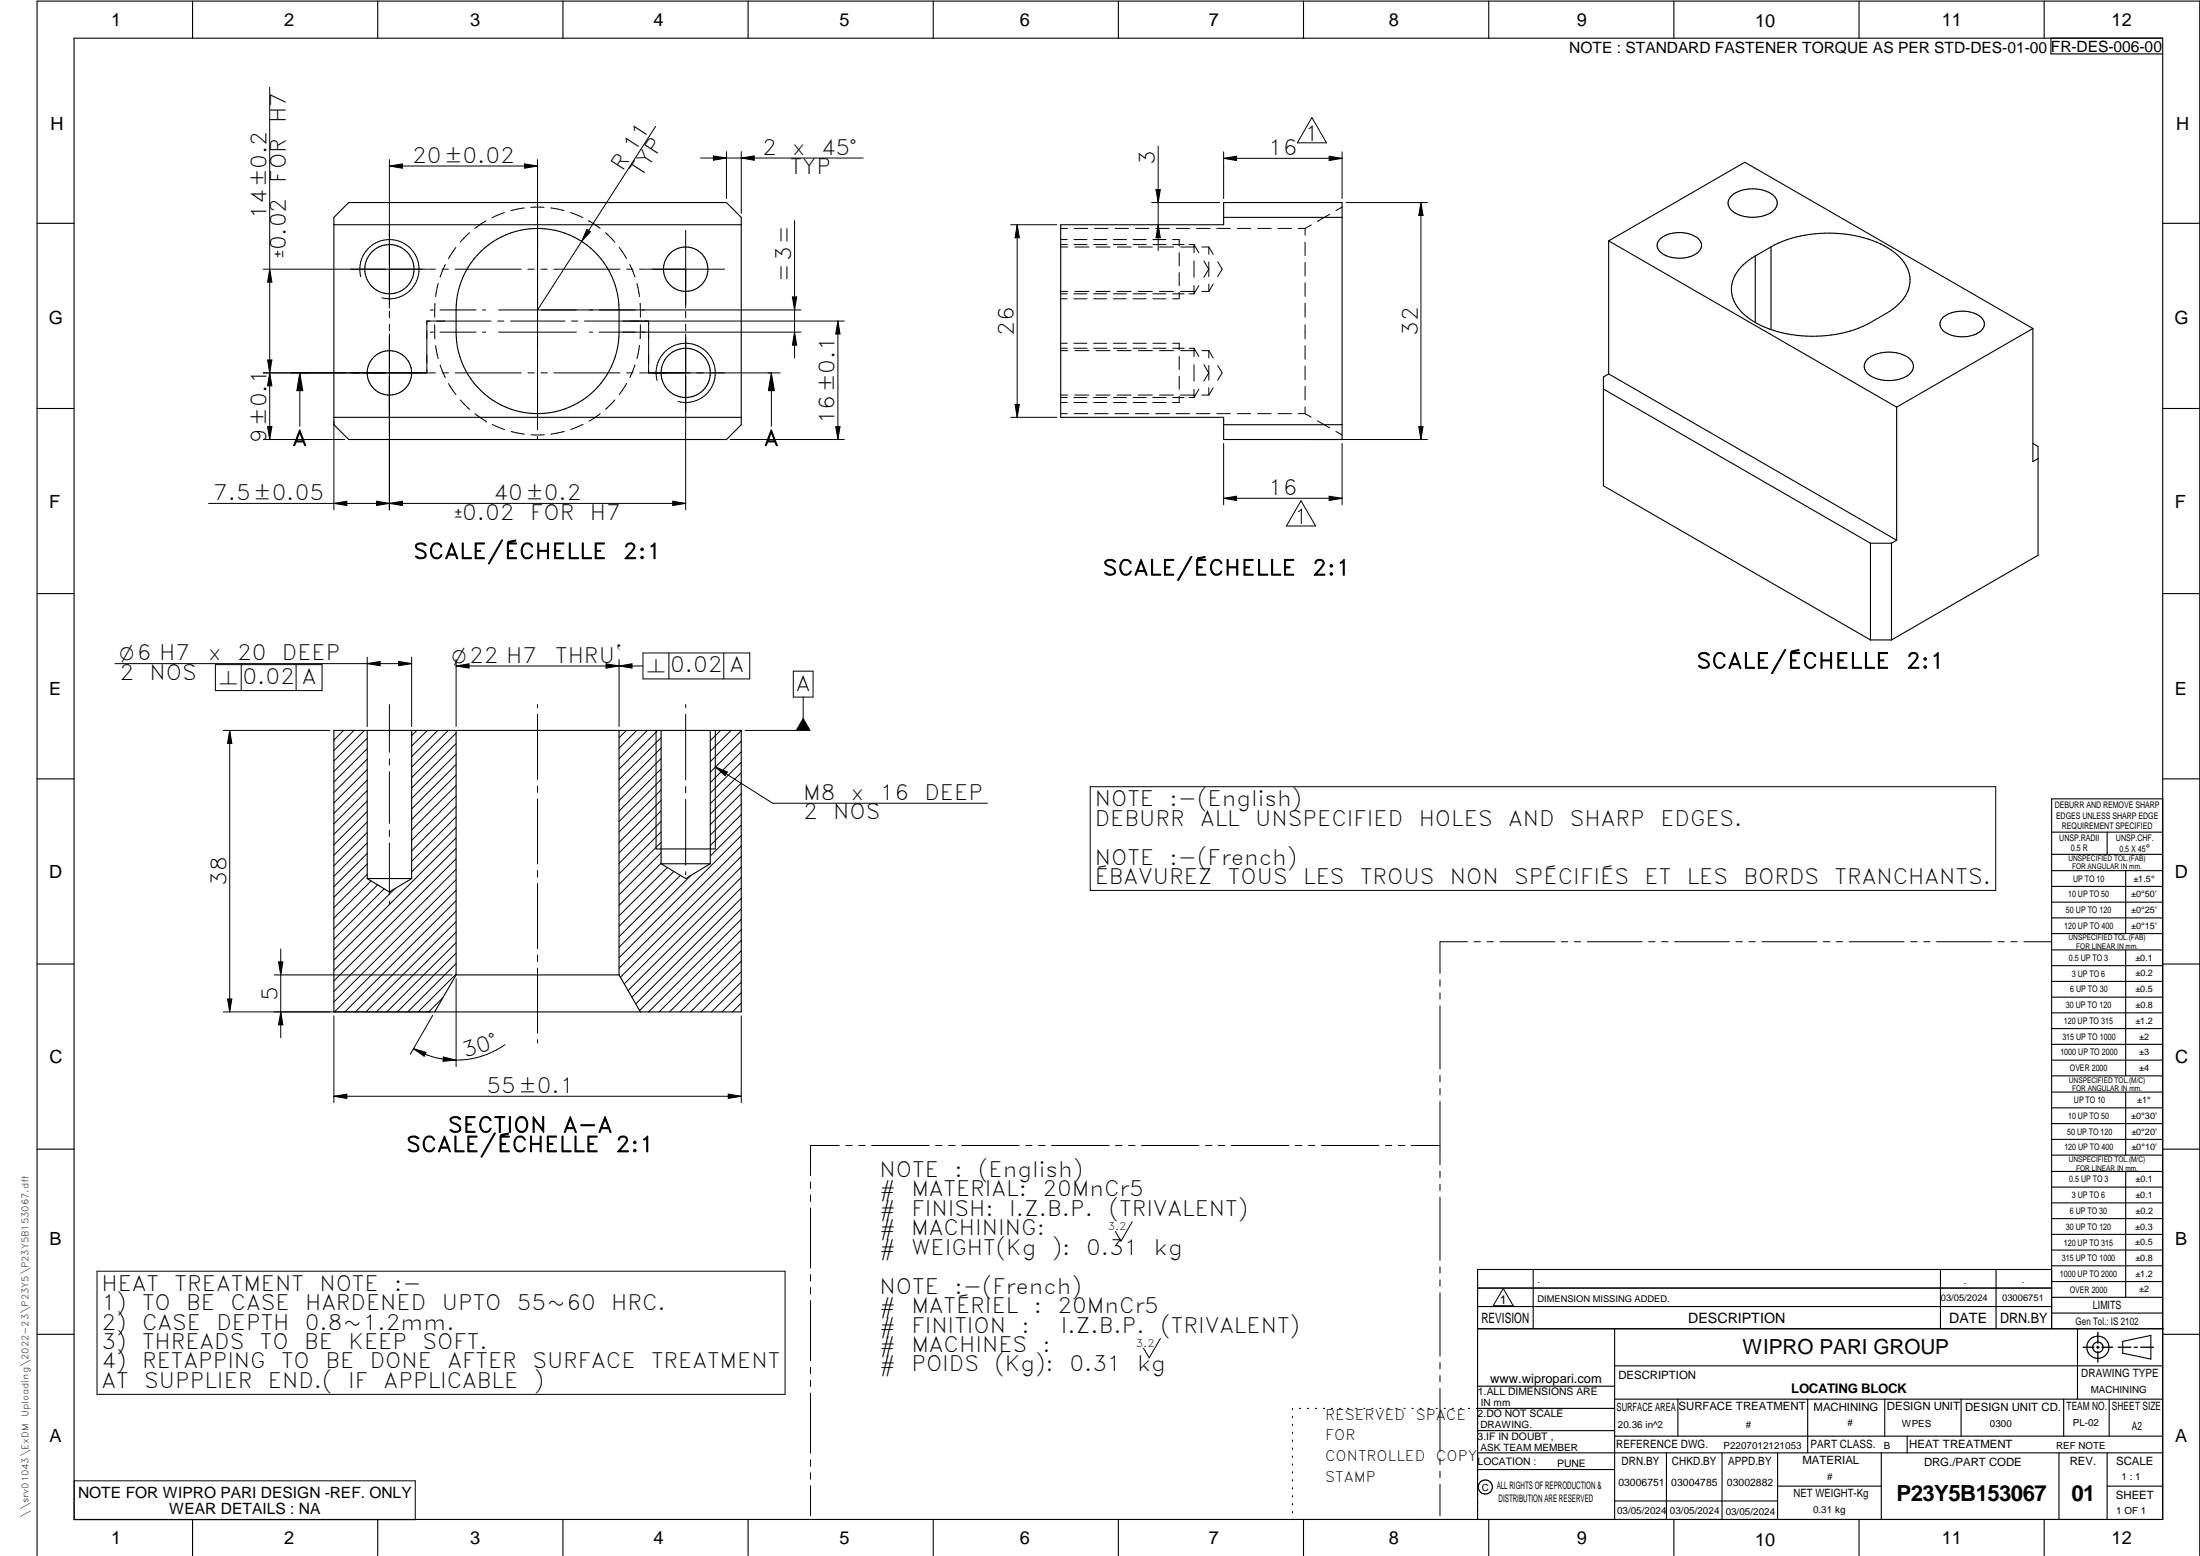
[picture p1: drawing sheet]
<svg xmlns="http://www.w3.org/2000/svg" width="594mm" height="420mm" viewBox="0 0 594 420" stroke-linecap="round" stroke-linejoin="round" font-family="sans-serif">
<g fill="none" stroke="#000" stroke-width=".3">
<path d="M20 10.3h564v400h-564zM52 .3v10M102 .3v10M152 .3v10M202 .3v10M252 .3v10M302 .3v10M352 .3v10M402 .3v10M452 .3v10M502 .3v10M552 .3v10"/>
<path d="M553.8 10.3v4.3h30.2M90.2 58.7l4-4h102l4 4v56l-4 4h-102l-4-4zM330.4 58.7h32M467.6 52.8a9.7 9.7 0 0 1 11.3 0 2.77 2.77 0 0 1-.9 4.8 9.9 9.9 0 0 1-10.4-.7 2.56 2.56 0 0 1 0-4.1zM10 60.3h10M90.2 60.7h110M129.9 67.9a22 22 0 0 1 23.8-4.5 22 22 0 0 1 13.5 20.3 42.1 42.1 0 0 1-.4 10 22 22 0 0 1-23.7 17.9 22 22 0 0 1-19.9-21.9 45 45 0 0 1 .3-10 21.8 21.8 0 0 1 6.4-11.8zM286.4 60.7h44v-6h32v64h-32v-6h-44zM434.4 65l36.8-21.2 77.8 44.9M434.4 65l77.8 44.9M434.4 65v36M448.1 64.7a8.6 8.6 0 0 1 10.6-.2 2.47 2.47 0 0 1-.9 4.2 8.8 8.8 0 0 1-9.7-.9 2.22 2.22 0 0 1 0-3.1z"/>
<path d="M474 69.1v18M478.2 66.7l-4.2 2.4M478.2 66.7v22.3M478.2 66.7a34.2 34.2 0 0 1 31.6 .3 10.6 10.6 0 0 1 6 9.2 11.2 11.2 0 0 1-6.5 8.4l-4.2 2.5a34.2 34.2 0 0 1-31.6-.3 10.6 10.6 0 0 1-5.9-9.3 11.4 11.4 0 0 1 6.4-8.4M584 60.3h10M504.4 96.9a9.7 9.7 0 0 1 11.3 0 2.77 2.77 0 0 1-1 4.7 9.9 9.9 0 0 1-10.3-.6 2.56 2.56 0 0 1 0-4.1zM524.5 85.9a8.6 8.6 0 0 1 10.5-.2 2.45 2.45 0 0 1-.8 4.2 8.8 8.8 0 0 1-9.7-.8 2.22 2.22 0 0 1 0-3.2zM549 88.7l-36.8 21.2M549 88.7v36l1.3-.9M10 110.3h10M90.2 112.7h110M330.4 114.7h32"/>
<path d="M433 105.1l72.1 41.6M434.4 101l-1.4 .8v29.4l72.1 41.6M434.4 101l77.8 44.9M512.2 109.9v36M549 119.7l1.3 .9v29.3l-39.5 22.9M584 110.3h10M505.1 146.7h5.7M505.1 146.7v26.1M510.8 146.7v26.1M512.2 145.9l-1.4 .8M10 160.3h10M505.1 172.8h5.7"/>
<path d="M584 160.3h10M90.2 197.2h110v76h-110zM99.2 197.2v40M111.2 197.2v40M123.2 197.2v66M167.2 197.2v66M178.5 197.2v36M191.8 197.2v36M10 210.3h10M584 215.7h-30v143.1M584 210.3h10M99.2 237.2l5.9 3.7 6.1-3.7"/>
<path d="M99.2 237.2h12M177.2 229.2h16M178.5 233.2l6.7 4 6.6-4M178.5 233.2h13.3M554 230.7h30M554 224.7h30M554 235.1h30M554 239.4h30M569 224.7v6M574 235.1v17M554 243.6h30M554 247.9h30"/>
<path d="M554 252.1h30M554 256.5h30M574 256.5v34M10 260.3h10M123.2 263.2l-5.8 10M123.2 263.2h44M167.2 263.2l5.7 10M554 260.8h30M554 265h30M554 269.3h30M554 273.5h30M554 277.7h30"/>
<path d="M584 260.3h10M554 282h30M554 286.3h30M554 290.5h30M554 294.9h30M554 299.1h30M574 294.9v17M10 310.3h10M554 303.4h30M554 307.7h30M554 311.9h30M554 316.3h30"/>
<path d="M574 316.3v34M584 310.3h10M554 320.5h30M554 324.8h30M554 329.1h30M554 333.3h30M554 337.5h30M399 358.8h185.3M399 352.8h155M399 347.8h155M414 342.8v16M436 358.8v51.5"/>
<path d="M524 342.8v16M539 342.8v16M554 342.8h-155v67.5M554 341.8h30M554 346.1h30M554 350.3h30M554 354.6h30M561 358.8v19M10 360.3h10M399 374.3h37M436 368.8h148M436 377.8h148"/>
<path d="M453.1 377.8v10M488.1 377.8v14.5M508.9 377.8v10M529.6 377.8v10M557.3 377.8v10M569.5 377.8v10M573.2 362.2l7.6-1.6v6.4l-7.6-1.6zM584 360.3h10M349 380.3v.3M349 382.4v.4M349 384.6v.3M349 386.7v.4"/>
<path d="M349 388.9v.3M349 391v.4M349 393.2v.3M349 395.3v.3M349 397.4v.4M349 399.6v.3M350.9 380.3h.3M353 380.3h.3M355.2 380.3h.3M357.4 380.3h.3M359.6 380.3h.3M361.7 380.3h.3"/>
<path d="M363.9 380.3h.3M366.1 380.3h.3M368.3 380.3h.3M370.4 380.3h.3M372.6 380.3h.3M374.8 380.3h.3M376.9 380.3h.4M379.1 380.3h.3M381.3 380.3h.3M383.4 380.3h.4M385.6 380.3h.4M387.8 380.3h.3"/>
<path d="M390 380.3h.3M392.1 380.3h.4M394.3 380.3h.4M396.5 380.3h.3M399 396.8h37M399 392.3h185M399 386.3h37M436 387.8h148M436 380.3h-37.3M450 392.3v18M465 392.3v18M480 392.3v18"/>
<path d="M508 392.3v18M515 387.8v4.5M556 392.3v18M569 392.3v18M52 410.3v9.8M102 410.3v9.8M152 410.3v9.8M202 410.3v9.8M252 410.3v9.8M302 410.3v9.8M349 401.7v.4M349 403.9v.3"/>
<path d="M349 406v.4M349 408.2v.3M352 410.3v9.8M402 410.3v9.8M436 405.3h44M452 410.3v9.8M480 401.3h28M502 410.3v9.8M552 410.3v9.8M569 401.3h15M10 420.1v-419.8h584v419.8"/>
<circle cx="105.1" cy="72.7" r="6.6"/>
<circle cx="185.2" cy="72.7" r="6"/>
<circle cx="105.2" cy="100.7" r="6"/>
<circle cx="185.2" cy="100.7" r="6.6"/>
<circle cx="566.5" cy="363.8" r="1.4"/>
<circle cx="566.5" cy="363.8" r="3"/>
<circle cx="401.1" cy="401.5" r="1.91"/>
</g>
<g fill="none" stroke="#000" stroke-width=".27">
<path d="M72.8 23.6v95.1M177 34.1l-31.8 49.6M312.8 39.5v28.2M354.3 31.7l3.9 6.9h-7.9zM105.1 44.8l3.6-.5v1.1zM105.1 43.1v40.1M105.1 44.8h40.1M131.2 59.6l-3 2.1M136.2 57.4l-3.3 1.4M141.5 56.2l-3.5 .7M141.7 44.3l3.5 .5-3.5 .6zM145.2 43.1v57.1"/>
<path d="M146.9 56h-3.6M148.8 56.2l3.5 .7M154.1 57.4l3.3 1.4M159 59.6h.1M159 59.6l3.1 2.1M189.2 42.7h43.9M192.7 42.1l3.5 .6-3.5 .6zM196.2 40.9v12.7M200.2 40.9v16.7M200.2 42.7l3.5-.6v1.2zM214.6 59.6v37.1M311 54.7h18.4"/>
<path d="M312.2 51.2h1.1l-.5 3.5zM330.4 41v12.6M330.4 42.8l3.5-.6v1.1zM330.4 42.8h32M358.9 42.2l3.5 .6-3.5 .5zM359.1 57.8l-3.3 2M362.4 55.9l-1.6 1M362.4 41v12.6M363.5 54.7h22M383.7 54.7l.6 3.5h-1.2zM383.7 54.7v64M72.8 72.7l.6 3.5h-1.1z"/>
<path d="M97.4 74.8a8 8 0 0 1 7-10.1 8 8 0 0 1 8.7 8.7 8 8 0 0 1-10 7M115.6 72.7h-44.5M115.9 72.7h1.7M118.3 76.5l-.7 3.6M119.4 72.7h1.7M120.2 71.4l-1.4 3.4M122.9 72.7h17.9M123.1 66.8l-2 3M126.8 62.8l-2.5 2.6M142.5 72.7h1.8M146 72.7h1.8M149.5 72.7h17.9"/>
<path d="M158.5 61.9l.9 .7-2.4 2.6zM163.5 62.8l2.5 2.6M167.2 66.8l2 3M169.2 72.7h1.7M170.1 71.4l1.4 3.4M172 76.5l.7 3.6M172.7 72.7h1.7M174.7 72.7h21M185.2 62.2v21M272.9 60.7h12.5M274.7 60.7v52M274.7 60.7l.6 3.5h-1.2z"/>
<path d="M286.4 78.7h1.9M286.4 66.7h1.9M286.4 61.7h1.8M286.4 64.7h1.8M286.4 66h1.8M286.4 79.3h1.8M290 64.7h3.5M290 79.3h3.5M290 66h3.5M290.1 61.7h3.6M290.2 78.7h3.8M290.3 66.7h3.7"/>
<path d="M295.3 64.7h3.5M295.3 79.3h3.5M295.3 66h3.6M295.6 61.7h3.6M295.9 78.7h3.8M296 66.7h3.8M300.6 64.7h3.6M300.6 79.3h3.6M300.7 66h3.5M301.1 61.7h3.7M301.7 78.7h3.7M301.7 66.7h3.8"/>
<path d="M306 64.7h3.5M306 79.3h3.5M306 66h3.5M306.6 61.7h3.7M307.4 78.7h3.8M307.4 66.7h3.8M311.3 64.7h3.5M311.3 79.3h3.5M311.3 66h3.6M312.1 61.7h3.7M312.8 60.7l.5 3.5h-1.1zM313.1 78.7h3.8"/>
<path d="M313.1 66.7h3.8M316.6 64.7h1.8v1.8M316.6 79.3h3.1M316.7 66h3.1M317.6 61.7h3.6M318.4 78.9v1.8h-1.8M318.4 68.3v3.5M318.4 73.6v3.5M318.8 78.7h3.8M318.8 66.7h3.8M321.1 79.3h1.3M321.1 66h1.3"/>
<path d="M322.4 66l1.3 2.3M322.4 66v2.2M322.4 70.5v4.4M322.4 77.1v2.2M323.1 61.7h3.6M323.7 77.1l-1.3 2.2M324.5 78.7h1.9M324.5 66.7h1.9M325.1 70.5l1.3 2.2-1.3 2.2M326.4 66.7l1.2 2M326.4 66.7v2M326.4 70.7v4"/>
<path d="M326.4 76.7v2M327.6 76.7l-1.2 2M328.6 61.7h3.6M328.8 70.7l1.2 2-1.2 2M334.1 61.7h3.6M339.6 61.7h3.7M345.1 61.7h3.7M350.6 61.7h1.8M352.4 61.7v1.8M352.4 65.4v3.6M352.4 70.9v3.6M352.4 76.4v3.6"/>
<path d="M354.1 60.7l-1.7 1M72.3 97.2h1.1l-.6 3.5zM105.1 84.1v1.7M105.1 87.6v1.7M105.1 90.2v47.5M116.2 83.7h.8M116.2 89.7h.8M117.4 87.7v3.8M117.4 81.9v3.8M117.6 93.3l.7 3.6M118.8 83.7h9.7M118.8 89.7h9.7"/>
<path d="M118.9 98.6l1.3 3.4M130.3 83.7h.9M130.3 89.7h.9M132.6 86.7h-17.3v14M134.4 86.7h1.7M134.7 89.7h21M134.7 83.7h81.6M137.9 86.7h14.7M154.3 86.7h1.8M157.8 86.7h70.2M159.2 89.7h.8M161.8 89.7h54.5"/>
<path d="M171.5 98.6l-1.4 3.3M172.7 93.3l-.7 3.5M172.9 81.9v3.8M172.9 87.7v3.8M175.1 86.7v14M185.2 84.1v1.7M185.2 87.6v1.7M185.2 90.2v47.5M214 80.2h1.1l-.5 3.5zM214.6 89.7l.5 3.5h-1.1zM226.3 86.7l.5 3.5h-1.1zM226.3 86.7v32"/>
<path d="M286.4 94.7h1.9M286.4 80.7h1.8M286.4 92.7h1.8M286.4 94h1.8M290 80.7h3.5M290 92.7h3.5M290 94h3.5M290.3 94.7h3.7M295.3 80.7h3.5M295.3 92.7h3.5M295.3 94h3.6M296 94.7h3.8"/>
<path d="M300.6 80.7h3.6M300.6 92.7h3.6M300.7 94h3.5M301.7 94.7h3.8M306 80.7h3.5M306 92.7h3.5M306 94h3.5M307.4 94.7h3.8M311.3 80.7h3.5M311.3 92.7h3.5M311.3 94h3.6M313.1 94.7h3.8"/>
<path d="M316.6 92.7h1.8v1.8M316.7 94h3.1M318.4 96.3v3.5M318.8 94.7h3.8M321.1 94h1.3M322.4 94l1.3 2.3M322.4 94v2.3M322.4 98.5v4.4M324.5 94.7h1.9M325.1 98.5l1.3 2.2-1.3 2.2M326.4 94.7l1.2 2M326.4 94.7v2"/>
<path d="M326.4 98.7v4M328.8 98.7l1.2 2-1.2 2M352.4 81.9v3.8M352.4 87.7v3.8M352.4 93.3v3.7M352.4 98.8v3.7M71.1 100.7h44.5M71.1 118.7h22M72.3 115.2h1.1l-.6 3.5zM72.8 100.7l.6 3.5h-1.1zM81 100.7v14.4M81 100.7l.8 4.8h-1.6z"/>
<path d="M90.2 113.7v24M115.9 100.7h1.7M119.4 100.7h1.7M121.1 103.6l2 3M122.9 100.7h17.9M124.3 108l2.5 2.6M128.3 111.7l3 2M131.3 113.7h.1M132.9 114.6l3.4 1.4M138 116.5l3.6 .7M142.6 100.7h1.7M145.2 100.3v15.7"/>
<path d="M145.2 117.8v.9M146.1 100.7h1.7M147 117.4h-3.6M149.6 100.7h17.8M152.4 116.5l-3.6 .7M157.5 114.6l-3.4 1.4M162.1 111.7l-3 2M166 108l-2.5 2.5M169.2 100.7h1.8M169.2 103.5l-2 3.1M172.7 100.7h1.7M174.7 100.7h31"/>
<path d="M177.4 102.8a8 8 0 0 1 7.1-10.1 8 8 0 0 1 8.6 8.7 8 8 0 0 1-10 7M197.2 118.7h30.8M205.9 100.7h4.8M208.3 100.7v14.4M208.3 100.7l.8 4.8h-1.6zM225.7 115.2h1.1l-.5 3.5zM272.9 112.7h12.5M274.1 109.2h1.2l-.6 3.5zM286.4 106.7h1.9M286.4 108.7h1.8M286.4 111.7h1.8M286.4 107.3h1.8"/>
<path d="M290 108.7h3.5M290 107.3h3.5M290.1 111.7h3.6M290.2 106.7h3.8M295.3 108.7h3.5M295.3 107.3h3.5M295.6 111.7h3.6M295.9 106.7h3.8M300.6 108.7h3.6M300.6 107.3h3.6M301.1 111.7h3.6M301.7 106.7h3.7"/>
<path d="M306 108.7h3.5M306 107.3h3.5M306.6 111.7h3.6M307.4 106.7h3.8M311.3 108.7h3.5M311.3 107.3h3.5M312.1 111.7h3.6M313.1 106.7h3.8M316.6 107.3h3.1M317.6 111.7h3.6M318.4 106.9v1.8h-1.8M318.4 101.6v3.5"/>
<path d="M318.8 106.7h3.8M321.1 107.3h1.3M322.4 105.1v2.2M323.1 111.7h3.6M323.7 105.1l-1.3 2.2M324.5 106.7h1.9M326.4 104.7v2M327.6 104.7l-1.2 2M328.6 111.7h3.6M330.4 119.7v16.6M334.1 111.7h3.6M339.6 111.7h3.6"/>
<path d="M345.1 111.7h3.6M350.6 111.7h1.8M352.4 111.7l1.7 .9M352.4 104.4v3.6M352.4 109.9v1.8M353.5 118.7h32M355.7 113.6l3.4 1.9M360.8 116.5l1.6 1M362.4 119.7v16.6M383.1 115.2h1.2l-.6 3.5zM56.3 135.9h128.9M90.2 135.9l3.5-.6v1.2z"/>
<path d="M101.7 135.3l3.4 .6-3.4 .6zM105.1 135.9l3.6-.6v1.2zM181.7 135.3l3.5 .6-3.5 .6zM330.4 134.6l3.5-.6v1.1zM330.4 134.6h32M351.3 135.2l4 6.8h-7.9zM358.9 134l3.5 .6-3.5 .5zM31 179.2h80.2M58.2 179.5h28.8v7h-28.8zM65.1 179.5v7M80 179.5v7M99.2 179.2l3.5-.6v1.2z"/>
<path d="M99.2 177.4v18.8M107.7 178.6l3.5 .6-3.5 .6zM111.2 177.4v18.8M123.2 178.1v18.1M123.2 179.8l3.5-.6v1.2zM123.2 179.8h50.4M163.7 179.2l3.5 .6-3.5 .6zM167.2 178.1v18.1M167.2 179.8l3.5-.6v1.2zM173.6 176.3h28.9v7h-28.9zM180.6 176.3v7M195.4 176.3v7"/>
<path d="M60.3 197.2h28.8M62 197.2l.6 3.5h-1.2zM62 197.2v76M92.8 197.2l-2.6 2.6M95.6 197.2l-5.4 5.5M98.4 197.2l-8.2 8.3M99.2 199.3l-9 9M105.1 190.2v12.9M112.6 197.2l-1.4 1.4M115.4 197.2l-4.2 4.3M118.2 197.2l-7 7.1M121 197.2l-9.8 9.9"/>
<path d="M123.2 198l-12 12M145.2 190.2v.9M145.2 192.9v17.6M169.1 197.2l-1.9 2M172 197.2l-4.8 4.8M174.8 197.2l-7.6 7.7M177.2 197.2v32M177.6 197.2l-10.4 10.5M178.5 199.2l-11.3 11.3M185.2 190.2v.9M185.2 192.9v17.7M193.2 197.2v32"/>
<path d="M194.6 197.2l-2.8 2.8M197.4 197.2l-5.6 5.6M200.2 197.3l-8.4 8.4M201.2 197.2h17.4M214.2 181.2h5.4v7h-5.4zM216.9 188.2v9M99.2 219.1l-9 9M99.2 216.3l-9 9M99.2 213.5l-9 9M99.2 202.2l-9 9M99.2 205l-9 9M99.2 207.8l-9 9"/>
<path d="M99.2 210.7l-9 8.9M105.1 204.9v1.7M105.1 208.4v14M123.2 200.8l-12 12M123.2 203.6l-12 12M123.2 206.4l-12 12M123.2 209.3l-12 12M123.2 212.1l-12 12M123.2 214.9l-12 12M123.2 217.8l-12 12M145.2 212.2v1.8M145.2 215.7v17.6"/>
<path d="M178.5 219l-11.3 11.3M178.5 216.1l-11.3 11.4M178.5 202l-11.3 11.4M178.5 204.8l-11.3 11.4M178.5 207.7l-11.3 11.3M178.5 210.5l-11.3 11.3M178.5 213.3l-11.3 11.4M185.2 212.4v1.7M185.2 215.9v17.7M193.2 207.1l3.2 1.4-.6 .9zM193.2 207.1l15.5 9.8h58M200.2 200.2l-8.4 8.3"/>
<path d="M200.2 203l-8.4 8.3M200.2 205.8l-8.4 8.4M200.2 208.6l-8.4 8.4M200.2 214.3l-8.4 8.4M200.2 217.1l-8.4 8.4M200.2 219.9l-8.4 8.4M200.2 211.5l-8.4 8.3M294.4 212.4h244.5v28h-244.5zM99.2 222l-9 8.9M99.2 224.8l-9 9M99.2 230.4l-9 9M99.2 233.3l-9 9"/>
<path d="M99.2 236.1l-9 9M99.2 227.6l-9 9M100.2 237.9l-10 10M102 238.9l-11.8 11.9M103.8 240l-13.6 13.6M105.1 224.1v1.8M105.1 227.6v14M106.6 240l-16.4 16.4M123.2 220.6l-12 12M123.2 223.4l-12 12M123.2 226.3l-33 32.9M123.2 229.1l-33 33"/>
<path d="M123.2 231.9l-33 33M123.2 234.7l-33 33M123.2 237.6l-33 33M145.2 235.1v1.7M145.2 238.6v17.5M178.5 221.8l-11.3 11.4M178.5 224.6l-11.3 11.4M178.5 227.5l-11.3 11.3M178.5 230.3l-11.3 11.3M178.5 233.1l-11.3 11.4M180.2 234.3l-13 13M182 235.3l-14.8 14.8"/>
<path d="M183.7 236.4l-16.5 16.5M185.2 235.4v.8M186.5 236.4l-19.3 19.4M200.2 225.6l-33 33M200.2 228.4l-33 33M200.2 231.3l-32.7 32.6M200.2 234.1l-31.6 31.6M200.2 236.9l-30.6 30.6M200.2 239.8l-29.6 29.5M200.2 222.8l-8.4 8.3M75.2 259.7h1.2l-.6 3.5zM75.8 256.2v24"/>
<path d="M105.1 243.4v.8M123.2 251.7l-21.6 21.5M123.2 254.5l-18.7 18.7M123.2 240.4l-32.9 32.8M123.2 243.2l-30.1 30M123.2 246l-27.2 27.2M123.2 248.9l-24.4 24.3M123.2 257.3l-15.9 15.9M145.2 257.9v1.8M200.2 259.5l-13.7 13.7M200.2 256.7l-16.6 16.5M200.2 253.9l-19.4 19.3"/>
<path d="M200.2 242.6l-28.5 28.5M200.2 245.4l-27.5 27.5M200.2 248.2l-25.1 25M200.2 251.1l-22.2 22.1M396.3 254.3h-7.5v8.5M398 254.3h1.8M401.5 254.3h1.8M405 254.3h14.9M421.6 254.3h1.7M425.1 254.3h1.7M428.6 254.3h14.8M445.2 254.3h1.7"/>
<path d="M448.7 254.3h1.7M452.2 254.3h14.8M468.8 254.3h1.7M472.3 254.3h1.7M475.8 254.3h14.8M492.4 254.3h1.7M495.9 254.3h1.7M499.4 254.3h14.8M515.9 254.3h1.8M519.4 254.3h1.8M522.9 254.3h14.9M539.5 254.3h1.7"/>
<path d="M543 254.3h1.7M546.5 254.3h7.4M60.3 273.2h56M61.4 269.7h1.2l-.6 3.5zM74.1 263.2h48M75.8 273.2l.6 3.5h-1.2zM90.2 274.3v23.5M116.9 274.2l-6.1 10.5M119.6 269.4l-3.8 3.8M123.2 260.2l-13.1 13M123.2 263l-10.3 10.2M123.2 264.3v23.7"/>
<path d="M145.2 261.4v17.6M200.2 270.9l-2.4 2.3M200.2 268l-5.2 5.2M200.2 265.2l-8.1 8M200.2 262.4l-10.9 10.8M200.2 274.3v23.5M388.8 264.6v1.7M388.8 268.1v1.7M388.8 271.6v17M90.2 296l3.5-.6v1.2zM90.2 296h110M111.6 283.2a23.1 23.1 0 0 0 11.6 3.1"/>
<path d="M111.6 283.2l3.5 1-.6 1zM119.7 285.4l3.5 .9-3.6 .3zM136.3 282.1a23 23 0 0 1-13.1 4.2M145.2 280.8v.8M196.7 295.4l3.5 .6-3.5 .6zM388.8 290.4v1.8M388.8 293.9v1.8M388.8 297.4v17.1M218.9 319.2v1.7M226.6 309.3h-7.7v8.1M228.4 309.3h1.7M231.9 309.3h1.7"/>
<path d="M235.4 309.3h15.5M252.7 309.3h1.7M256.2 309.3h1.7M259.7 309.3h15.5M277 309.3h1.7M280.5 309.3h1.7M284 309.3h15.5M301.2 309.3h1.8M304.8 309.3h1.7M308.2 309.3h15.6M325.5 309.3h1.8M329 309.3h1.8"/>
<path d="M332.5 309.3h15.6M349.8 309.3h1.8M353.3 309.3h1.7M356.8 309.3h15.5M374.1 309.3h1.7M377.6 309.3h1.7M381.1 309.3h7.7M388.8 316.3v1.7M388.8 319.8v1.7M218.9 322.7v1.7M218.9 326.2v16.2M305.7 329.9l-3 5.3-1.5-2.7"/>
<path d="M388.8 323.3v17M26.2 343.3h185.8v33.2h-185.8zM218.9 344.2v1.7M218.9 347.7v1.7M218.9 351.2v16.2M388.8 342.1v1.7M388.8 345.6v1.7M388.8 349.1v17.1M405.9 347.9l2.7 4.7h-5.4zM218.9 369.2v1.7M218.9 372.7v1.7M218.9 376.2v16.2"/>
<path d="M313.3 361.4l-3 5.3-1.5-2.7M388.8 367.9v1.8M388.8 371.4v1.7M388.8 374.9v17.1M20 399.9h92.1v10.5h-92.1zM218.9 394.2v1.7M218.9 397.7v1.7M388.8 393.8v1.7M388.8 397.3v1.7M218.9 401.2v8.1M388.8 400.8v8.5"/>
</g>
<path d="M566.5 359.8v2.9M562.5 363.8h2.9M566.1 363.8h.8M566.5 363.5v.7M566.5 364.9v2.9M567.6 363.8h2.9M572 363.8h3.4M576.3 363.8h.9M578.1 363.8h3.4" fill="none" stroke="#000" stroke-width=".36"/>
<g fill="#000">
<path d="M105.1 44.8l3.6-.5v1.1zM141.7 44.3l3.5 .5-3.5 .6zM192.7 42.1l3.5 .6-3.5 .6zM200.2 42.7l3.5-.6v1.2zM312.2 51.2h1.1l-.5 3.5zM330.4 42.8l3.5-.6v1.1zM358.9 42.2l3.5 .6-3.5 .5zM383.7 54.7l.6 3.5h-1.2zM72.8 72.7l.6 3.5h-1.1zM158.5 61.9l.9 .7-2.4 2.6zM274.7 60.7l.6 3.5h-1.2zM312.8 60.7l.5 3.5h-1.1z"/>
<path d="M72.3 97.2h1.1l-.6 3.5zM214 80.2h1.1l-.5 3.5zM214.6 89.7l.5 3.5h-1.1zM226.3 86.7l.5 3.5h-1.1zM72.3 115.2h1.1l-.6 3.5zM72.8 100.7l.6 3.5h-1.1zM81 100.7l.8 4.8h-1.6zM208.3 100.7l.8 4.8h-1.6zM225.7 115.2h1.1l-.5 3.5zM274.1 109.2h1.2l-.6 3.5zM383.1 115.2h1.2l-.6 3.5zM90.2 135.9l3.5-.6v1.2z"/>
<path d="M101.7 135.3l3.4 .6-3.4 .6zM105.1 135.9l3.6-.6v1.2zM181.7 135.3l3.5 .6-3.5 .6zM330.4 134.6l3.5-.6v1.1zM358.9 134l3.5 .6-3.5 .5zM99.2 179.2l3.5-.6v1.2zM107.7 178.6l3.5 .6-3.5 .6zM123.2 179.8l3.5-.6v1.2zM163.7 179.2l3.5 .6-3.5 .6zM167.2 179.8l3.5-.6v1.2zM216.9 193.7l2 3.5h-4zM62 197.2l.6 3.5h-1.2z"/>
<path d="M193.2 207.1l3.2 1.4-.6 .9zM75.2 259.7h1.2l-.6 3.5zM61.4 269.7h1.2l-.6 3.5zM75.8 273.2l.6 3.5h-1.2zM90.2 296l3.5-.6v1.2zM111.6 283.2l3.5 1-.6 1zM119.7 285.4l3.5 .9-3.6 .3zM196.7 295.4l3.5 .6-3.5 .6z"/>
</g>
<g font-size="6">
<text x="512.1" y="405.2">P23Y5B153067</text>
<text x="559.4" y="405.2">01</text>
</g>
<g font-size="5.7">
<text x="77.2" y="33.2" transform="rotate(-90 77.2 33.2)">H7</text>
<text x="205.8" y="41.8">2</text>
<text x="213.9" y="41.8">x</text>
<text x="221.7" y="41.8">45°</text>
<text x="342.5" y="41.9">16</text>
<text x="352.3" y="38">1</text>
<text x="111.3" y="44">20±0.02</text>
<text x="168.1" y="46.4" transform="rotate(-57 168.1 46.4)">R 11</text>
<text x="213.2" y="47.1">TYP</text>
<text x="311.9" y="44.6" transform="rotate(-90 311.9 44.6)">3</text>
<text x="77.2" y="49.3" transform="rotate(-90 77.2 49.3)">FOR</text>
<text x="173.2" y="48.1" transform="rotate(-57 173.2 48.1)">TYP</text>
<text x="72" y="59.1" transform="rotate(-90 72 59.1)">14±0.2</text>
<text x="213.7" y="76.1" transform="rotate(-90 213.7 76.1)">=3=</text>
<text x="273.8" y="90.6" transform="rotate(-90 273.8 90.6)">26</text>
<text x="382.8" y="90.6" transform="rotate(-90 382.8 90.6)">32</text>
<text x="72" y="119.6" transform="rotate(-90 72 119.6)">9±0.1</text>
<text x="225.4" y="114.6" transform="rotate(-90 225.4 114.6)">16±0.1</text>
<text x="78.9" y="120.3">A</text>
<text x="206.3" y="120.3">A</text>
<text x="57.5" y="135.1">7.5±0.05</text>
<text x="133.3" y="135.1">40±0.2</text>
<text x="342.5" y="133.7">16</text>
<text x="143.1" y="140.3">FOR</text>
<text x="159.3" y="140.3">H7</text>
<text x="349.3" y="141.5">1</text>
<text x="111.6" y="150.9">SCALE/ÉCHELLE</text>
<text x="168.2" y="150.9">2:1</text>
<text x="297.8" y="155.3">SCALE/ÉCHELLE</text>
<text x="354.3" y="155.3">2:1</text>
<text x="56.2" y="178.3">x</text>
<text x="64" y="178.3">20</text>
<text x="76.1" y="178.3">DEEP</text>
<text x="149.9" y="178.9">THRU`</text>
<text x="32.3" y="183.6">2</text>
<text x="40.4" y="183.6">NOS</text>
<text x="65.5" y="184.7">0.02 A</text>
<text x="181" y="181.6">0.02 A</text>
<text x="458.1" y="180.5">SCALE/ÉCHELLE</text>
<text x="514.7" y="180.5">2:1</text>
<text x="214.9" y="186.5">A</text>
<text x="216.9" y="216">M8</text>
<text x="216.9" y="221.3">2</text>
<text x="225" y="221.3">NOS</text>
<text x="229.8" y="216">x</text>
<text x="237.6" y="216">16</text>
<text x="249.7" y="216">DEEP</text>
<text x="295.6" y="217.7">NOTE</text>
<text x="315.8" y="217.7">:-(English)</text>
<text x="295.6" y="222.9">DEBURR</text>
<text x="324.1" y="222.9">ALL</text>
<text x="339" y="222.9">UNSPECIFIED</text>
<text x="383.1" y="222.9">HOLES</text>
<text x="407.2" y="222.9">AND</text>
<text x="423.9" y="222.9">SHARP</text>
<text x="448.4" y="222.9">EDGES.</text>
<text x="295.6" y="233.4">NOTE</text>
<text x="315.8" y="233.4">:-(French)</text>
<text x="61.1" y="239.2" transform="rotate(-90 61.1 239.2)">38</text>
<text x="295.6" y="238.7">ÉBAVUREZ</text>
<text x="331.6" y="238.7">TOUS</text>
<text x="351.9" y="238.7">LES</text>
<text x="367.3" y="238.7">TROUS</text>
<text x="391.5" y="238.7">NON</text>
<text x="408.9" y="238.7">SPÉCIFIÉS</text>
<text x="444.1" y="238.7">ET</text>
<text x="455.5" y="238.7">LES</text>
<text x="470.8" y="238.7">BORDS</text>
<text x="495.4" y="238.7">TRANCHANTS.</text>
<text x="74.9" y="270.2" transform="rotate(-90 74.9 270.2)">5</text>
<text x="125.6" y="285.8" transform="rotate(-19 125.6 285.8)">30°</text>
<text x="131.4" y="295.1">55±0.1</text>
<text x="121" y="305.8">SECTION</text>
<text x="152" y="305.8">A-A</text>
<text x="109.7" y="311">SCALE/ÉCHELLE</text>
<text x="166.2" y="311">2:1</text>
<text x="237.5" y="317.8">NOTE</text>
<text x="257.7" y="317.8">:</text>
<text x="264.2" y="317.8">(English)</text>
<text x="237.5" y="323.1">#</text>
<text x="246.1" y="323.1">MATERIAL:</text>
<text x="281.5" y="323.1">20MnCr5</text>
<text x="237.5" y="328.3">#</text>
<text x="246.1" y="328.3">FINISH:</text>
<text x="272.5" y="328.3">I.Z.B.P.</text>
<text x="299.4" y="328.3">(TRIVALENT)</text>
<text x="237.5" y="333.6">#</text>
<text x="246.1" y="333.6">MACHINING:</text>
<text x="237.5" y="338.8">#</text>
<text x="246.1" y="338.8">WEIGHT(Kg</text>
<text x="284" y="338.8">):</text>
<text x="293.3" y="338.8">0.31</text>
<text x="311.6" y="338.8">kg</text>
<text x="27.4" y="348.5">HEAT</text>
<text x="27.4" y="353.8">1)</text>
<text x="38.4" y="353.8">TO</text>
<text x="47.2" y="348.5">TREATMENT</text>
<text x="50.3" y="353.8">BE</text>
<text x="62.3" y="353.8">CASE</text>
<text x="82.4" y="353.8">HARDENED</text>
<text x="86.3" y="348.5">NOTE</text>
<text x="106.4" y="348.5">:-</text>
<text x="119.3" y="353.8">UPTO</text>
<text x="139.6" y="353.8">55~60</text>
<text x="165" y="353.8">HRC.</text>
<text x="237.5" y="349.3">NOTE</text>
<text x="257.7" y="349.3">:-(French)</text>
<text x="27.4" y="359">2)</text>
<text x="38.4" y="359">CASE</text>
<text x="58.5" y="359">DEPTH</text>
<text x="82.4" y="359">0.8~1.2mm.</text>
<text x="237.5" y="354.6">#</text>
<text x="237.5" y="359.8">#</text>
<text x="246.1" y="354.6">MATÉRIEL</text>
<text x="246.1" y="359.8">FINITION</text>
<text x="275.9" y="359.8">:</text>
<text x="279.2" y="354.6">:</text>
<text x="285.6" y="354.6">20MnCr5</text>
<text x="286.5" y="359.8">I.Z.B.P.</text>
<text x="313.4" y="359.8">(TRIVALENT)</text>
<text x="27.4" y="364.3">3)</text>
<text x="38.4" y="364.3">THREADS</text>
<text x="70.2" y="364.3">TO</text>
<text x="82.1" y="364.3">BE</text>
<text x="94.1" y="364.3">KEEP</text>
<text x="114.1" y="364.3">SOFT.</text>
<text x="237.5" y="365.1">#</text>
<text x="246.1" y="365.1">MACHINES</text>
<text x="281.6" y="365.1">:</text>
<text x="27.4" y="369.5">4)</text>
<text x="38.4" y="369.5">RETAPPING</text>
<text x="75.9" y="369.5">TO</text>
<text x="87.9" y="369.5">BE</text>
<text x="99.8" y="369.5">DONE</text>
<text x="120.8" y="369.5">AFTER</text>
<text x="143.8" y="369.5">SURFACE</text>
<text x="175.8" y="369.5">TREATMENT</text>
<text x="237.5" y="370.3">#</text>
<text x="246.1" y="370.3">POIDS</text>
<text x="268.6" y="370.3">(Kg):</text>
<text x="288.8" y="370.3">0.31</text>
<text x="307.1" y="370.3">kg</text>
<text x="27.4" y="374.8">AT</text>
<text x="38.9" y="374.8">SUPPLIER</text>
<text x="72.4" y="374.8">END.(</text>
<text x="94" y="374.8">IF</text>
<text x="103.6" y="374.8">APPLICABLE</text>
<text x="144.1" y="374.8">)</text>
</g>
<text font-size="5.6" x="470.5" y="365.5">WIPRO PARI GROUP</text>
<g font-size="5.4">
<text x="77.2" y="69.7" transform="rotate(-90 77.2 69.7)">u0.02</text>
<text x="122.7" y="140.3">u0.02</text>
<text x="32.3" y="178.3">O6 H7</text>
<text x="122" y="178.9">O22 H7</text>
<text x="59.2" y="184.7">n</text>
<text x="174.7" y="181.6">n</text>
</g>
<g font-size="4.9">
<text x="30" y="7">1</text>
<text x="76.7" y="7">2</text>
<text x="127" y="7">3</text>
<text x="176.5" y="7">4</text>
<text x="226.7" y="7">5</text>
<text x="275.4" y="7">6</text>
<text x="326.4" y="7">7</text>
<text x="375" y="7">8</text>
<text x="425.8" y="7">9</text>
<text x="473.9" y="7.4">10</text>
<text x="524.3" y="7">11</text>
<text x="570.2" y="7">12</text>
<text x="13.6" y="35.2">H</text>
<text x="587.6" y="35.2">H</text>
<text x="13.2" y="87.5">G</text>
<text x="587.2" y="87.5">G</text>
<text x="13.3" y="137.1">F</text>
<text x="587.3" y="137.1">F</text>
<text x="13.3" y="187.6">E</text>
<text x="587.3" y="187.6">E</text>
<text x="13.3" y="237">D</text>
<text x="587.3" y="237">D</text>
<text x="13.4" y="287.1">C</text>
<text x="587.4" y="287.1">C</text>
<text x="13.4" y="336.3">B</text>
<text x="587.4" y="336.3">B</text>
<text x="13.4" y="389.3">A</text>
<text x="587.4" y="389.3">A</text>
<text x="30" y="417">1</text>
<text x="76.7" y="417">2</text>
<text x="127" y="417">3</text>
<text x="176.5" y="417">4</text>
<text x="226.7" y="417">5</text>
<text x="275.4" y="417">6</text>
<text x="326.4" y="417">7</text>
<text x="375" y="417">8</text>
<text x="425.8" y="417">9</text>
<text x="473.9" y="417.4">10</text>
<text x="524.3" y="417">11</text>
<text x="570.2" y="417">12</text>
</g>
<g font-size="4.2">
<text x="423.7" y="14.3">NOTE : STANDARD FASTENER TORQUE AS PER STD-DES-01-00</text>
<text x="553.8" y="14">FR-DES-006-00</text>
<text x="21.1" y="404.4">NOTE FOR WIPRO PARI DESIGN -REF. ONLY</text>
<text x="45.7" y="408.9">WEAR DETAILS : NA</text>
</g>
<g font-size="3.9">
<text x="357.8" y="383.4">RESERVED</text>
<text x="382.3" y="383.4">SPACE</text>
<text x="357.8" y="388.9">FOR</text>
<text x="357.8" y="394.5">CONTROLLED</text>
<text x="387.8" y="394.5">COPY</text>
<text x="357.8" y="400.1">STAMP</text>
</g>
<g font-size="3.8">
<text x="400.1" y="357.1">REVISION</text>
<text x="455.9" y="357.1">DESCRIPTION</text>
<text x="526.4" y="357.1">DATE</text>
<text x="540.1" y="357.1">DRN.BY</text>
</g>
<text font-size="3.6" x="483.7" y="376.2">LOCATING BLOCK</text>
<text font-size="3.5" x="402.4" y="373.3">www.wipropari.com</text>
<text font-size="3.4" x="405" y="352.2">1</text>
<g font-size="3.1">
<text x="565.2" y="353.5">LIMITS</text>
<text x="562" y="371.7">DRAWING TYPE</text>
<text x="437" y="372.3">DESCRIPTION</text>
<text x="436.5" y="380.9">SURFACE AREA</text>
<text x="453.3" y="380.9">SURFACE TREATMENT</text>
<text x="489.7" y="380.9">MACHINING</text>
<text x="509.5" y="380.9">DESIGN UNIT</text>
<text x="530.6" y="380.9">DESIGN UNIT CD.</text>
<text x="558" y="380.7">TEAM NO.</text>
<text x="570.3" y="380.7">SHEET SIZE</text>
<text x="575.6" y="386.1">A2</text>
<text x="436.4" y="391.1">REFERENCE DWG.</text>
<text x="437.9" y="395.5">DRN.BY</text>
<text x="451.5" y="395.5">CHKD.BY</text>
<text x="466.6" y="395.5">APPD.BY</text>
<text x="486.7" y="395.4">MATERIAL</text>
<text x="488.9" y="391">PART CLASS.</text>
<text x="515.6" y="391">HEAT TREATMENT</text>
<text x="519.6" y="395.9">DRG./PART CODE</text>
<text x="558.9" y="395.6">REV.</text>
<text x="571.4" y="395.6">SCALE</text>
<text x="484.3" y="404.3">NET WEIGHT-Kg</text>
<text x="571.4" y="404.7">SHEET</text>
</g>
<text font-size="3" x="579.5" y="230.1">°</text>
<g font-size="2.8">
<text x="299.1" y="332.1">3.2</text>
<text x="560.5" y="357.7">Gen Tol.: IS 2102</text>
<text x="306.7" y="363.6">3.2</text>
<text x="399.1" y="376.7">1.ALL DIMENSIONS ARE</text>
<text x="399" y="382.7">2.DO NOT SCALE</text>
<text x="399" y="388.7">3.IF IN DOUBT ,</text>
<text x="399" y="395.5">LOCATION :</text>
<text x="420.5" y="396">PUNE</text>
<text x="437" y="401.3">03006751</text>
<text x="451.3" y="401.2">03004785</text>
<text x="466.3" y="401.3">03002882</text>
<text x="404.2" y="402">ALL RIGHTS OF REPRODUCTION &amp;</text>
<text x="404.7" y="405.4">DISTRIBUTION ARE RESERVED</text>
</g>
<g font-size="2.7">
<text x="564.6" y="376.2">MACHINING</text>
<text x="399.9" y="379.7">IN mm</text>
<text x="399.8" y="385.7">DRAWING.</text>
<text x="436.9" y="385.5">20.36 in^2</text>
<text x="471.4" y="385.6">#</text>
<text x="498.9" y="385.1">#</text>
<text x="513.6" y="385.3">WPES</text>
<text x="537.3" y="385.2">0300</text>
<text x="559.7" y="385.2">PL-02</text>
<text x="399.8" y="391.8">ASK TEAM MEMBER</text>
<text x="465.4" y="391.2">P2207012121053</text>
<text x="508.7" y="391.2">B</text>
<text x="555.2" y="391.2">REF NOTE</text>
<text x="493.4" y="399.6">#</text>
<text x="572.9" y="399.8">1 : 1</text>
<text x="400.1" y="402.5">C</text>
<text x="436.7" y="408.7">03/05/2024</text>
<text x="450.9" y="408.8">03/05/2024</text>
<text x="466" y="409">03/05/2024</text>
<text x="489.6" y="408.5">0.31 kg</text>
<text x="571.5" y="408.7">1 OF 1</text>
</g>
<g font-size="2.5">
<text x="559.2" y="229.9">0.5 R</text>
<text x="572.3" y="230.1">0.5 X 45</text>
<text x="559.4" y="323.5">3 UP TO 6</text>
<text x="558.9" y="327.8">6 UP TO 30</text>
<text x="557.8" y="332">30 UP TO 120</text>
<text x="415.2" y="346.4">.</text>
<text x="530.3" y="346.6">.</text>
<text x="545.9" y="346.4">.</text>
<text x="415.2" y="351.5">DIMENSION MISSING ADDED.</text>
<text x="524.1" y="351.3">03/05/2024</text>
<text x="540.7" y="351.4">03006751</text>
</g>
<g font-size="2.4">
<text x="554.9" y="218.3">DEBURR AND REMOVE SHARP</text>
<text x="555.2" y="221.1">EDGES UNLESS SHARP EDGE</text>
<text x="556.1" y="227.2">UNSP.RADII</text>
<text x="556.8" y="223.8">REQUIREMENT SPECIFIED</text>
<text x="571.4" y="227">UNSP.CHF.</text>
<text x="559.8" y="238">UP TO 10</text>
<text x="576.1" y="238.1">±1.5°</text>
<text x="558.5" y="242.3">10 UP TO 50</text>
<text x="575.5" y="242.3">±0°50'</text>
<text x="557.4" y="250.8">120 UP TO 400</text>
<text x="557.9" y="246.5">50 UP TO 120</text>
<text x="575.5" y="250.8">±0°15'</text>
<text x="575.5" y="246.6">±0°25'</text>
<text x="558.7" y="259.4">0.5 UP TO 3</text>
<text x="559.5" y="263.7">3 UP TO 6</text>
<text x="576.6" y="259.4">±0.1</text>
<text x="576.6" y="263.7">±0.2</text>
<text x="559" y="268">6 UP TO 30</text>
<text x="576.6" y="268">±0.5</text>
<text x="557.9" y="272.2">30 UP TO 120</text>
<text x="576.6" y="272.2">±0.8</text>
<text x="556.9" y="280.7">315 UP TO 1000</text>
<text x="557.3" y="276.5">120 UP TO 315</text>
<text x="576.6" y="276.5">±1.2</text>
<text x="577.7" y="280.7">±2</text>
<text x="556.4" y="284.9">1000 UP TO 2000</text>
<text x="577.6" y="285">±3</text>
<text x="558.9" y="289.2">OVER 2000</text>
<text x="577.7" y="289.3">±4</text>
<text x="560" y="297.9">UP TO 10</text>
<text x="577.1" y="297.9">±1°</text>
<text x="558.5" y="302.1">10 UP TO 50</text>
<text x="575.5" y="302.2">±0°30'</text>
<text x="557.5" y="310.6">120 UP TO 400</text>
<text x="558.2" y="306.4">50 UP TO 120</text>
<text x="575.5" y="310.6">±0°10'</text>
<text x="575.5" y="306.4">±0°20'</text>
<text x="558.8" y="319.2">0.5 UP TO 3</text>
<text x="576.6" y="323.5">±0.1</text>
<text x="576.6" y="319.3">±0.1</text>
<text x="576.7" y="327.8">±0.2</text>
<text x="576.6" y="332">±0.3</text>
<text x="556.8" y="340.6">315 UP TO 1000</text>
<text x="557.3" y="336.3">120 UP TO 315</text>
<text x="576.6" y="336.3">±0.5</text>
<text x="576.6" y="340.6">±0.8</text>
<text x="556.2" y="344.8">1000 UP TO 2000</text>
<text x="576.6" y="344.8">±1.2</text>
<text x="558.9" y="349">OVER 2000</text>
<text x="577.7" y="349">±2</text>
<text x="7.7" y="382.7" transform="rotate(-90 7.7 382.7)">Uploading\2022-23\P23Y5\P23Y5B153067.dft</text>
<text x="7.7" y="409.9" transform="rotate(-90 7.7 409.9)">\\srv01043\ExDM</text>
</g>
<g font-size="2.1">
<text x="558.6" y="232.4">UNSPECIFIED TOL.(FAB)</text>
<text x="559.5" y="234.8">FOR ANGULAR IN mm.</text>
<text x="558.6" y="254">UNSPECIFIED TOL.(FAB)</text>
<text x="560.7" y="256.3">FOR LINEAR IN mm.</text>
<text x="558.7" y="292.4">UNSPECIFIED TOL.(M/C)</text>
<text x="559.6" y="294.7">FOR ANGULAR IN mm.</text>
<text x="558.7" y="313.8">UNSPECIFIED TOL.(M/C)</text>
<text x="560.6" y="316.2">FOR LINEAR IN mm.</text>
</g>
</svg>
